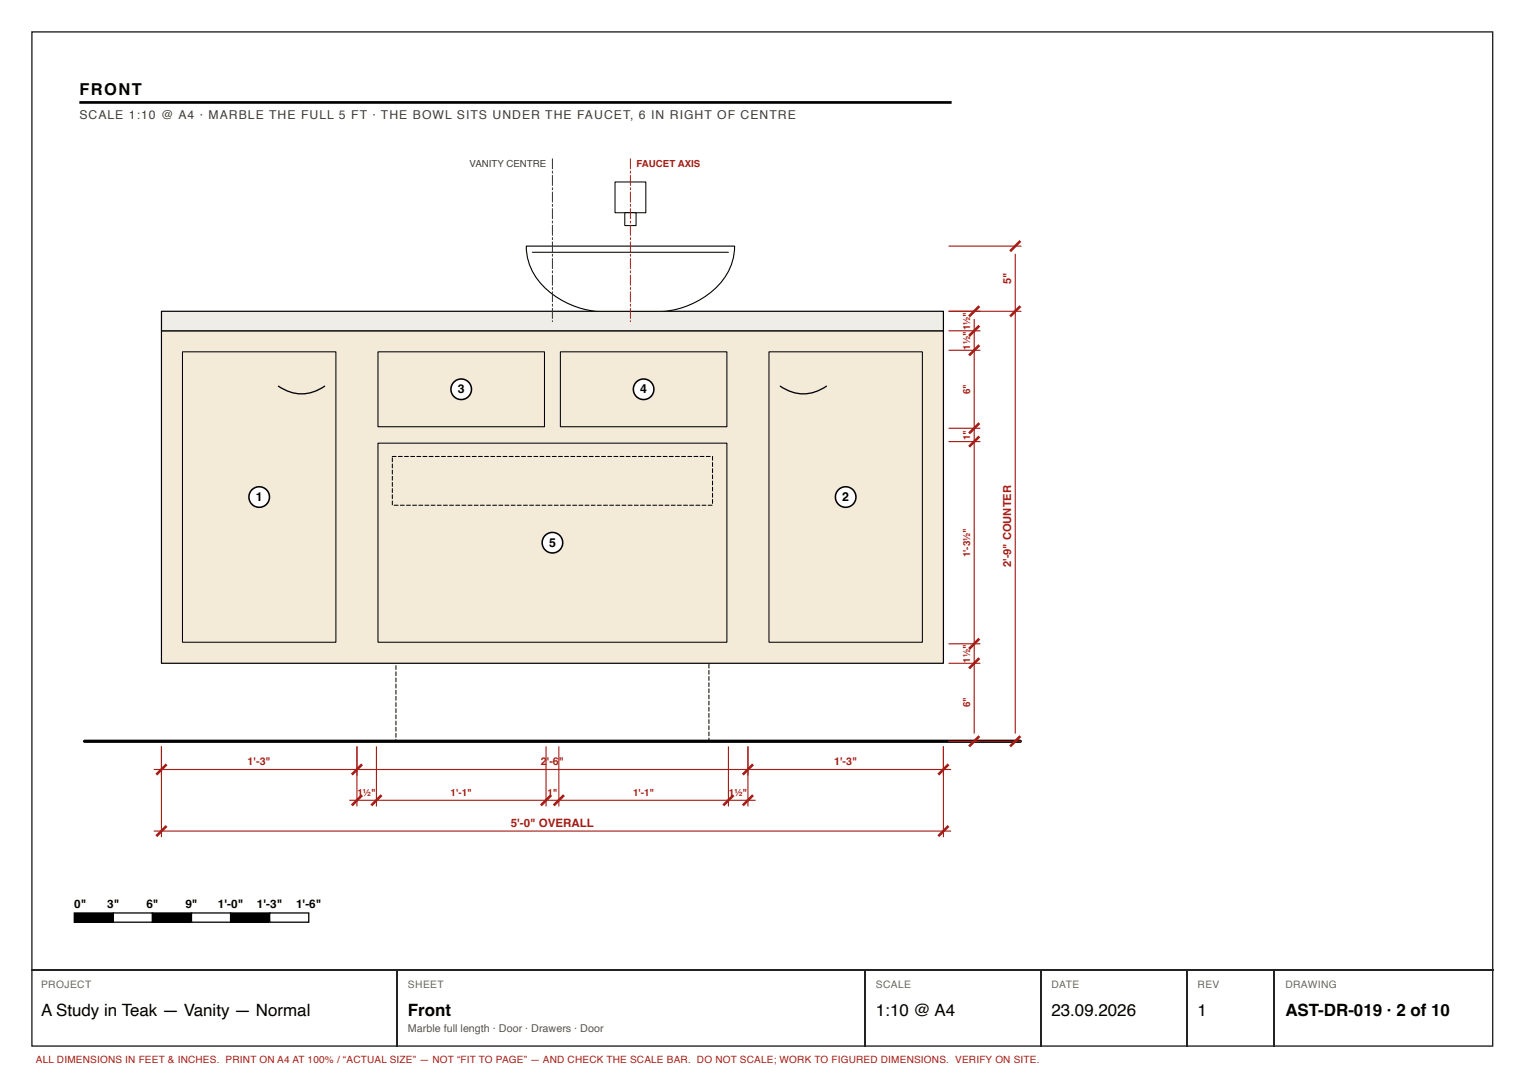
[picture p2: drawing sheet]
<svg xmlns="http://www.w3.org/2000/svg" width="297mm" height="210mm" viewBox="0 0 297 210" stroke-linecap="round" stroke-linejoin="round" font-family="sans-serif">
<path d="M6.2 6.2h284.7v197.7h-284.7z" fill="none" stroke="#222" stroke-width=".26"/>
<path d="M15.5 20h170" fill="none" stroke="#000" stroke-width=".52"/>
<path d="M77.2 129.3h61v15.2h-61z" fill="#fff"/>
<path d="M78.3 129.2l.9 .1-.8 .1zM79.5 129.2l.9 .1-.8 .1zM80.7 129.2l.9 .1-.8 .1zM81.9 129.2l.9 .1-.8 .1zM83.1 129.2l.9 .1-.8 .1zM84.3 129.2l.9 .1-.8 .1zM85.5 129.2l.9 .1-.8 .1zM86.7 129.2l.9 .1-.8 .1zM87.9 129.2l.9 .1-.8 .1zM89.1 129.2l.9 .1-.8 .1zM90.3 129.2l.9 .1-.8 .1zM91.5 129.2l.9 .1-.8 .1zM92.7 129.2l.9 .1-.8 .1zM93.9 129.2l.9 .1-.8 .1zM95.1 129.2l.9 .1-.8 .1zM96.3 129.2l.9 .1-.8 .1zM97.5 129.2l.9 .1-.8 .1zM98.7 129.2l.9 .1-.8 .1zM99.9 129.2l.9 .1-.8 .1zM101.1 129.2l.9 .1-.8 .1zM102.3 129.2l.9 .1-.8 .1zM103.5 129.2l.9 .1-.8 .1zM104.7 129.2l.9 .1-.8 .1zM105.9 129.2l.9 .1-.8 .1zM107.1 129.2l.9 .1-.8 .1zM108.3 129.2l.9 .1-.8 .1zM109.5 129.2l.9 .1-.8 .1zM110.7 129.2l.9 .1-.8 .1zM111.9 129.2l.9 .1-.8 .1zM113.1 129.2l.9 .1-.8 .1zM114.3 129.2l.9 .1-.8 .1zM115.5 129.2l.9 .1-.8 .1zM116.7 129.2l.9 .1-.8 .1zM117.9 129.2l.9 .1-.8 .1zM119.1 129.2l.9 .1-.8 .1zM120.3 129.2l.9 .1-.8 .1zM121.5 129.2l.9 .1-.8 .1zM122.7 129.2l.9 .1-.8 .1zM123.9 129.2l.9 .1-.8 .1zM125.1 129.2l.9 .1-.8 .1zM126.3 129.2l.9 .1-.8 .1zM127.5 129.2l.9 .1-.8 .1zM128.7 129.2l.9 .1-.8 .1zM129.9 129.2l.9 .1-.8 .1zM131.1 129.2l.9 .1-.8 .1zM132.3 129.2l.9 .1-.8 .1zM133.5 129.2l.9 .1-.8 .1zM134.7 129.2l.9 .1-.8 .1zM135.9 129.2l.9 .1-.8 .1zM137.1 129.2l.9 .1-.8 .1zM138.1 129.4l.2 .1-.1 .8zM138.1 130.6l.2 .1-.1 .8zM138.1 131.8l.2 .1-.1 .8zM138.1 133l.2 .1-.1 .8zM138.1 134.2l.2 .1-.1 .8zM138.1 135.4l.2 .1-.1 .8zM138.1 136.6l.2 .1-.1 .8zM138.1 137.8l.2 .1-.1 .8zM138.1 139l.2 .1-.1 .8zM138.1 140.2l.2 .1-.1 .8zM138.1 141.4l.2 .1-.1 .8zM138.1 142.6l.2 .1-.1 .8zM138.1 143.8l.2 .1-.1 .7-.3-.1 .1-.1 .2 .1h-.1zM136.8 144.4l.9 .1-.9 .1zM135.6 144.4l.9 .1-.9 .1zM134.4 144.4l.9 .1-.9 .1zM133.2 144.4l.9 .1-.9 .1zM132 144.4l.9 .1-.9 .1zM130.8 144.4l.9 .1-.9 .1zM129.6 144.4l.9 .1-.9 .1zM128.4 144.4l.9 .1-.9 .1zM127.2 144.4l.9 .1-.9 .1zM126 144.4l.9 .1-.9 .1zM124.8 144.4l.9 .1-.9 .1zM123.6 144.4l.9 .1-.9 .1zM122.4 144.4l.9 .1-.9 .1zM121.2 144.4l.9 .1-.9 .1zM120 144.4l.9 .1-.9 .1zM118.8 144.4l.9 .1-.9 .1zM117.6 144.4l.9 .1-.9 .1zM116.4 144.4l.9 .1-.9 .1zM115.2 144.4l.9 .1-.9 .1zM114 144.4l.9 .1-.9 .1zM112.8 144.4l.9 .1-.9 .1zM111.6 144.4l.9 .1-.9 .1zM110.4 144.4l.9 .1-.9 .1zM109.2 144.4l.9 .1-.9 .1zM108 144.4l.9 .1-.9 .1zM106.8 144.4l.9 .1-.9 .1zM105.6 144.4l.9 .1-.9 .1zM104.4 144.4l.9 .1-.9 .1zM103.2 144.4l.9 .1-.9 .1zM102 144.4l.9 .1-.9 .1zM100.8 144.4l.9 .1-.9 .1zM99.6 144.4l.9 .1-.9 .1zM98.4 144.4l.9 .1-.9 .1zM97.2 144.4l.9 .1-.9 .1zM96 144.4l.9 .1-.9 .1zM94.8 144.4l.9 .1-.9 .1zM93.6 144.4l.9 .1-.9 .1zM92.4 144.4l.9 .1-.9 .1zM91.2 144.4l.9 .1-.9 .1zM90 144.4l.9 .1-.9 .1zM88.8 144.4l.9 .1-.9 .1zM87.6 144.4l.9 .1-.9 .1zM86.4 144.4l.9 .1-.9 .1zM85.2 144.4l.9 .1-.9 .1zM84 144.4l.9 .1-.9 .1zM82.8 144.4l.9 .1-.9 .1zM81.6 144.4l.9 .1-.9 .1zM80.4 144.4l.9 .1-.9 .1zM79.2 144.4l.9 .1-.9 .1zM78 144.4l.9 .1-.9 .1zM77.1 144.1h.2l-.1 .4 .4-.1v.1h-.5zM77.1 142.9h.2l-.1 .9zM77.1 141.7h.2l-.1 .9zM77.1 140.5h.2l-.1 .9zM77.1 139.3h.2l-.1 .9zM77.1 138.1h.2l-.1 .9zM77.1 136.9h.2l-.1 .9zM77.1 135.7h.2l-.1 .9zM77.1 134.5h.2l-.1 .9zM77.1 133.3h.2l-.1 .9zM77.1 132.1h.2l-.1 .9zM77.1 130.9h.2l-.1 .9zM77.1 129.7h.2l-.1 .9zM77.1 129.2l.9 .1-.8 .1z" fill="#000"/>
<path d="M31.5 64.5h152.4v64.8h-152.4z" fill="#f3ead8"/>
<path d="M31.5 64.5h152.4v64.8h-152.4z" fill="none" stroke="#000" stroke-width=".23"/>
<path d="M31.5 60.7h152.4v3.8h-152.4z" fill="#efede7"/>
<path d="M31.5 60.7h152.4v3.8h-152.4z" fill="none" stroke="#000" stroke-width=".23"/>
<path d="M35.6 68.6h29.9v56.6h-29.9z" fill="#f3ead8"/>
<path d="M35.6 68.6h29.9v56.6h-29.9z" fill="none" stroke="#000" stroke-width=".2"/>
<path d="M54.3 75.3a7.5 7.5 0 0 0 9 0" fill="none" stroke="#000" stroke-width=".25"/>
<path d="M149.9 68.6h29.9v56.6h-29.9z" fill="#f3ead8"/>
<path d="M149.9 68.6h29.9v56.6h-29.9z" fill="none" stroke="#000" stroke-width=".2"/>
<path d="M152.1 75.3a7.5 7.5 0 0 0 9 0" fill="none" stroke="#000" stroke-width=".25"/>
<path d="M73.7 68.6h32.4v14.6h-32.4z" fill="#f3ead8"/>
<path d="M73.7 68.6h32.4v14.6h-32.4z" fill="none" stroke="#000" stroke-width=".2"/>
<path d="M109.2 68.6h32.5v14.6h-32.5z" fill="#f3ead8"/>
<path d="M109.2 68.6h32.5v14.6h-32.5z" fill="none" stroke="#000" stroke-width=".2"/>
<path d="M73.7 86.4h68v38.8h-68z" fill="#f3ead8"/>
<path d="M73.7 86.4h68v38.8h-68z" fill="none" stroke="#000" stroke-width=".2"/>
<path d="M77.6 88.9l.9 .1-.8 .1zM78.8 88.9l.9 .1-.8 .1zM80 88.9l.9 .1-.8 .1zM81.2 88.9l.9 .1-.8 .1zM82.4 88.9l.9 .1-.8 .1zM83.6 88.9l.9 .1-.8 .1zM84.8 88.9l.9 .1-.8 .1zM86 88.9l.9 .1-.8 .1zM87.2 88.9l.9 .1-.8 .1zM88.4 88.9l.9 .1-.8 .1zM89.6 88.9l.9 .1-.8 .1zM90.8 88.9l.9 .1-.8 .1zM92 88.9l.9 .1-.8 .1zM93.2 88.9l.9 .1-.8 .1zM94.4 88.9l.9 .1-.8 .1zM95.6 88.9l.9 .1-.8 .1zM96.8 88.9l.9 .1-.8 .1zM98 88.9l.9 .1-.8 .1zM99.2 88.9l.9 .1-.8 .1zM100.4 88.9l.9 .1-.8 .1zM101.6 88.9l.9 .1-.8 .1zM102.8 88.9l.9 .1-.8 .1zM104 88.9l.9 .1-.8 .1zM105.2 88.9l.9 .1-.8 .1zM106.4 88.9l.9 .1-.8 .1zM107.6 88.9l.9 .1-.8 .1zM108.8 88.9l.9 .1-.8 .1zM110 88.9l.9 .1-.8 .1zM111.2 88.9l.9 .1-.8 .1zM112.4 88.9l.9 .1-.8 .1zM113.6 88.9l.9 .1-.8 .1zM114.8 88.9l.9 .1-.8 .1zM116 88.9l.9 .1-.8 .1zM117.2 88.9l.9 .1-.8 .1zM118.4 88.9l.9 .1-.8 .1zM119.6 88.9l.9 .1-.8 .1zM120.8 88.9l.9 .1-.8 .1zM122 88.9l.9 .1-.8 .1zM123.2 88.9l.9 .1-.8 .1zM124.4 88.9l.9 .1-.8 .1zM125.6 88.9l.9 .1-.8 .1zM126.8 88.9l.9 .1-.8 .1zM128 88.9l.9 .1-.8 .1zM129.2 88.9l.9 .1-.8 .1zM130.4 88.9l.9 .1-.8 .1zM131.6 88.9l.9 .1-.8 .1zM132.8 88.9l.9 .1-.8 .1zM134 88.9l.9 .1-.8 .1zM135.2 88.9l.9 .1-.8 .1zM136.4 88.9l.9 .1-.8 .1zM137.6 88.9l.9 .1-.8 .1zM138.8 88.9l.2 .1-.1 .8zM138.8 90.1l.2 .1-.1 .8zM138.8 91.3l.2 .1-.1 .8zM138.8 92.5l.2 .1-.1 .8zM138.8 93.7l.2 .1-.1 .8zM138.8 94.9l.2 .1-.1 .8zM138.8 96.1l.2 .1-.1 .8zM138.8 97.3l.2 .1-.1 .8zM138 98.4l.9 .1-.9 .1zM136.8 98.4l.9 .1-.9 .1zM135.6 98.4l.9 .1-.9 .1zM134.4 98.4l.9 .1-.9 .1zM133.2 98.4l.9 .1-.9 .1zM132 98.4l.9 .1-.9 .1zM130.8 98.4l.9 .1-.9 .1zM129.6 98.4l.9 .1-.9 .1zM128.4 98.4l.9 .1-.9 .1zM127.2 98.4l.9 .1-.9 .1zM126 98.4l.9 .1-.9 .1zM124.8 98.4l.9 .1-.9 .1zM123.6 98.4l.9 .1-.9 .1zM122.4 98.4l.9 .1-.9 .1zM121.2 98.4l.9 .1-.9 .1zM120 98.4l.9 .1-.9 .1zM118.8 98.4l.9 .1-.9 .1zM117.6 98.4l.9 .1-.9 .1zM116.4 98.4l.9 .1-.9 .1zM115.2 98.4l.9 .1-.9 .1zM114 98.4l.9 .1-.9 .1zM112.8 98.4l.9 .1-.9 .1zM111.6 98.4l.9 .1-.9 .1zM110.4 98.4l.9 .1-.9 .1zM109.2 98.4l.9 .1-.9 .1zM108 98.4l.9 .1-.9 .1zM106.8 98.4l.9 .1-.9 .1zM105.6 98.4l.9 .1-.9 .1zM104.4 98.4l.9 .1-.9 .1zM103.2 98.4l.9 .1-.9 .1zM102 98.4l.9 .1-.9 .1zM100.8 98.4l.9 .1-.9 .1zM99.6 98.4l.9 .1-.9 .1zM98.4 98.4l.9 .1-.9 .1zM97.2 98.4l.9 .1-.9 .1zM96 98.4l.9 .1-.9 .1zM94.8 98.4l.9 .1-.9 .1zM93.6 98.4l.9 .1-.9 .1zM92.4 98.4l.9 .1-.9 .1zM91.2 98.4l.9 .1-.9 .1zM90 98.4l.9 .1-.9 .1zM88.8 98.4l.9 .1-.9 .1zM87.6 98.4l.9 .1-.9 .1zM86.4 98.4l.9 .1-.9 .1zM85.2 98.4l.9 .1-.9 .1zM84 98.4l.9 .1-.9 .1zM82.8 98.4l.9 .1-.9 .1zM81.6 98.4l.9 .1-.9 .1zM80.4 98.4l.9 .1-.9 .1zM79.2 98.4l.9 .1-.9 .1zM78 98.4l.9 .1-.9 .1zM76.8 98.4l.9 .1-.9 .1zM76.4 97.6h.2l-.1 .9zM76.4 96.4h.2l-.1 .9zM76.4 95.2h.2l-.1 .9zM76.4 94h.2l-.1 .9zM76.4 92.8h.2l-.1 .9zM76.4 91.6h.2l-.1 .9zM76.4 90.4h.2l-.1 .9zM76.4 89.2h.2l-.1 .9zM76.4 88.9l.9 .1-.8 .1z" fill="#000"/>
<path d="M102.6 48h40.6a11.9 11.9 0 0 1-5.8 9.8 16.5 16.5 0 0 1-8.4 2.9h-12.2a15.9 15.9 0 0 1-13.2-8.2l-.6-1.4-.3-1.5z" fill="#fff"/>
<path d="M102.6 48h40.6a11.9 11.9 0 0 1-5.8 9.8 16.5 16.5 0 0 1-8.4 2.9h-12.2a15.9 15.9 0 0 1-13.2-8.2l-.6-1.4-.3-1.5z" fill="none" stroke="#000" stroke-width=".22"/>
<path d="M103.8 49.2h38.2" fill="none" stroke="#000" stroke-width=".2"/>
<path d="M119.9 35.5h6v6h-6z" fill="#fff"/>
<path d="M119.9 35.5h6v6h-6z" fill="none" stroke="#000" stroke-width=".2"/>
<path d="M121.8 41.5h2.2v2.5h-2.2z" fill="#fff"/>
<path d="M121.8 41.5h2.2v2.5h-2.2z" fill="none" stroke="#000" stroke-width=".2"/>
<path d="M16.5 144.5h182.4" fill="none" stroke="#000" stroke-width=".63"/>
<path d="M122.8 30.9l.2 .1-.1 2zM122.8 33.3l.2 .1-.1 .4zM122.8 34.1l.2 .1-.1 2zM122.8 36.5l.2 .1-.1 .5zM122.8 37.4h.2l-.1 2.1zM122.8 39.8h.2l-.1 .5zM122.8 40.6l.2 .1-.1 2zM122.8 43l.2 .1-.1 .4zM122.8 43.9h.2l-.1 2zM122.8 46.3h.2l-.1 .5zM122.8 47.1l.2 .1-.1 2zM122.8 49.5l.2 .1-.1 .4zM122.8 50.3l.2 .1-.1 2zM122.8 52.7l.2 .1-.1 .5zM122.8 53.6h.2l-.1 2.1zM122.8 56h.2l-.1 .5zM122.8 56.8l.2 .1-.1 2zM122.8 59.2l.2 .1-.1 .4zM122.8 60.1h.2l-.1 2zM122.8 62.5h.2l-.1 .3-.1-.1z" fill="#a51d17"/>
<path d="M107.6 30.9l.2 .1-.1 2zM107.6 33.3l.2 .1-.1 .4zM107.6 34.1l.2 .1-.1 2zM107.6 36.5l.2 .1-.1 .5zM107.6 37.4h.2l-.1 2.1zM107.6 39.8h.2l-.1 .5zM107.6 40.6l.2 .1-.1 2zM107.6 43l.2 .1-.1 .4zM107.6 43.9h.2l-.1 2zM107.6 46.3h.2l-.1 .5zM107.6 47.1l.2 .1-.1 2zM107.6 49.5l.2 .1-.1 .4zM107.6 50.3l.2 .1-.1 2zM107.6 52.7l.2 .1-.1 .5zM107.6 53.6h.2l-.1 2.1zM107.6 56h.2l-.1 .5zM107.6 56.8l.2 .1-.1 2zM107.6 59.2l.2 .1-.1 .4zM107.6 60.1h.2l-.1 2zM107.6 62.5h.2l-.1 .3-.1-.1z" fill="#333"/>
<g fill="none" stroke="#a51d17" stroke-width=".22">
<path d="M184.9 48h14.2M197.9 49.5v93.5M184.9 68.3h6.2M184.9 64.5h6.2M184.9 60.7h14.2M189.9 62.2v80.8M184.9 86.1h6.2M184.9 83.5h6.2M184.9 129.3h6.2M184.9 125.5h6.2M30 150h155.4M31.5 145.5v17.7"/>
<path d="M68.1 156h79.2M69.6 145.5v11.7M73.4 145.5v11.7M106.4 145.5v11.7M108.9 145.5v11.7M142 145.5v11.7M145.8 145.5v11.7M183.9 145.5v17.7M184.9 144.5h14.2M30 162h155.4"/>
</g>
<g fill="none" stroke="#a51d17" stroke-width=".51">
<path d="M190.9 59.7l-2 2M198.9 59.7l-2 2M198.9 47l-2 2M190.9 67.3l-2 2M190.9 63.5l-2 2M190.9 85.1l-2 2M190.9 82.5l-2 2M190.9 128.3l-2 2M190.9 124.5l-2 2M32.5 149l-2 2M70.6 149l-2 2M70.6 155l-2 2"/>
<path d="M74.4 155l-2 2M107.4 155l-2 2M109.9 155l-2 2M143 155l-2 2M146.8 149l-2 2M146.8 155l-2 2M184.9 149l-2 2M190.9 143.5l-2 2M198.9 143.5l-2 2M32.5 161l-2 2M184.9 161l-2 2"/>
</g>
<circle cx="50.5" cy="96.9" r="2" fill="#fff"/>
<circle cx="50.5" cy="96.9" r="2" fill="none" stroke="#000" stroke-width=".3"/>
<circle cx="164.8" cy="96.9" r="2" fill="#fff"/>
<circle cx="164.8" cy="96.9" r="2" fill="none" stroke="#000" stroke-width=".3"/>
<circle cx="89.9" cy="75.9" r="2" fill="#fff"/>
<circle cx="89.9" cy="75.9" r="2" fill="none" stroke="#000" stroke-width=".3"/>
<circle cx="125.4" cy="75.9" r="2" fill="#fff"/>
<circle cx="125.4" cy="75.9" r="2" fill="none" stroke="#000" stroke-width=".3"/>
<circle cx="107.7" cy="105.8" r="2" fill="#fff"/>
<circle cx="107.7" cy="105.8" r="2" fill="none" stroke="#000" stroke-width=".3"/>
<path d="M14.5 177.9h7.6v1.8h-7.6z" fill="#000"/>
<path d="M14.5 177.9h7.6v1.8h-7.6z" fill="none" stroke="#000" stroke-width=".25"/>
<path d="M22.1 177.9h7.6v1.8h-7.6z" fill="#fff"/>
<path d="M22.1 177.9h7.6v1.8h-7.6zM29.7 177.9h7.6v1.8h-7.6z" fill="none" stroke="#000" stroke-width=".25"/>
<path d="M29.7 177.9h7.6v1.8h-7.6z" fill="#000"/>
<path d="M37.3 177.9h7.6v1.8h-7.6z" fill="#fff"/>
<path d="M37.3 177.9h7.6v1.8h-7.6zM44.9 177.9h7.7v1.8h-7.7z" fill="none" stroke="#000" stroke-width=".25"/>
<path d="M44.9 177.9h7.7v1.8h-7.7z" fill="#000"/>
<path d="M52.6 177.9h7.6v1.8h-7.6z" fill="#fff"/>
<path d="M52.6 177.9h7.6v1.8h-7.6z" fill="none" stroke="#000" stroke-width=".25"/>
<path d="M6.1 189h284.9M77.4 189.2v14.8M168.7 189.2v14.8M202.8 189.2v14.8M231.4 189.2v14.8M248.3 189.2v14.8" fill="none" stroke="#222" stroke-width=".26"/>
<g font-size="3.3">
<text x="8" y="197.9">A Study in Teak — Vanity — Normal</text>
<text x="79.5" y="197.9">Front</text>
<text x="170.7" y="197.9">1:10 @ A4</text>
<text x="204.9" y="197.9">23.09.2026</text>
<text x="233.4" y="197.9">1</text>
<text x="250.5" y="197.9">AST-DR-019 · 2 of 10</text>
</g>
<text font-size="3.2" x="15.5" y="18.5">FRONT</text>
<text font-size="2.4" fill="#3d3d3d" x="15.5" y="23.3">SCALE 1:10 @ A4 · MARBLE THE FULL 5 FT · THE BOWL SITS UNDER THE FAUCET, 6 IN RIGHT OF CENTRE</text>
<g font-size="2.4">
<text x="89.2" y="76.6">3</text>
<text x="124.8" y="76.6">4</text>
<text x="49.8" y="97.6">1</text>
<text x="164.1" y="97.6">2</text>
<text x="107" y="106.5">5</text>
</g>
<g font-size="2.3">
<text x="14.5" y="176.9">0&quot;</text>
<text x="20.9" y="176.9">3&quot;</text>
<text x="28.5" y="176.9">6&quot;</text>
<text x="36.1" y="176.9">9&quot;</text>
<text x="42.5" y="176.9">1'-0&quot;</text>
<text x="50.1" y="176.9">1'-3&quot;</text>
<text x="57.7" y="176.9">1'-6&quot;</text>
</g>
<g font-size="2.2" fill="#a51d17">
<text x="197.1" y="55.4" transform="rotate(-90 197.1 55.4)">5&quot;</text>
<text x="197.1" y="110.6" transform="rotate(-90 197.1 110.6)">2'-9&quot; COUNTER</text>
<text x="99.5" y="161.2">5'-0&quot; OVERALL</text>
</g>
<g font-size="2.1" fill="#a51d17">
<text x="48.3" y="149.2">1'-3&quot;</text>
<text x="105.4" y="149.2">2</text>
<text x="106.6" y="149.2">'-6</text>
<text x="108.9" y="149.2">&quot;</text>
<text x="162.6" y="149.2">1'-3&quot;</text>
</g>
<text font-size="2.1" fill="#555" x="79.5" y="201.1">Marble full length · Door · Drawers · Door</text>
<g font-size="2" fill="#666">
<text x="8" y="192.6">PROJECT</text>
<text x="79.5" y="192.6">SHEET</text>
<text x="170.7" y="192.6">SCALE</text>
<text x="204.9" y="192.6">DATE</text>
<text x="233.4" y="192.6">REV</text>
<text x="250.5" y="192.6">DRAWING</text>
</g>
<text font-size="1.9" fill="#3d3d3d" x="91.5" y="32.5">VANITY CENTRE</text>
<g font-size="1.9" fill="#a51d17">
<text x="124.1" y="32.5">FAUCET AXIS</text>
<text x="189.1" y="64.4" transform="rotate(-90 189.1 64.4)">1½&quot;</text>
<text x="189.1" y="68.1" transform="rotate(-90 189.1 68.1)">1½&quot;</text>
<text x="189.1" y="76.9" transform="rotate(-90 189.1 76.9)">6&quot;</text>
<text x="189.1" y="85.8" transform="rotate(-90 189.1 85.8)">1&quot;</text>
<text x="189.1" y="108.6" transform="rotate(-90 189.1 108.6)">1'-3½&quot;</text>
<text x="189.1" y="129.1" transform="rotate(-90 189.1 129.1)">1½&quot;</text>
<text x="189.1" y="137.9" transform="rotate(-90 189.1 137.9)">6&quot;</text>
<text x="69.7" y="155.2">1½&quot;</text>
<text x="87.8" y="155.2">1'-1&quot;</text>
<text x="106.7" y="155.2">1&quot;</text>
<text x="123.4" y="155.2">1'-1&quot;</text>
<text x="142.1" y="155.2">1½&quot;</text>
<text x="7" y="207.2">ALL DIMENSIONS IN FEET &amp; INCHES. PRINT ON A4 AT 100% / “ACTUAL SIZE” — NOT “FIT TO PAGE” — AND CHECK THE SCALE BAR. DO NOT SCALE; WORK TO FIGURED DIMENSIONS. VERIFY ON SITE.</text>
</g>
</svg>
